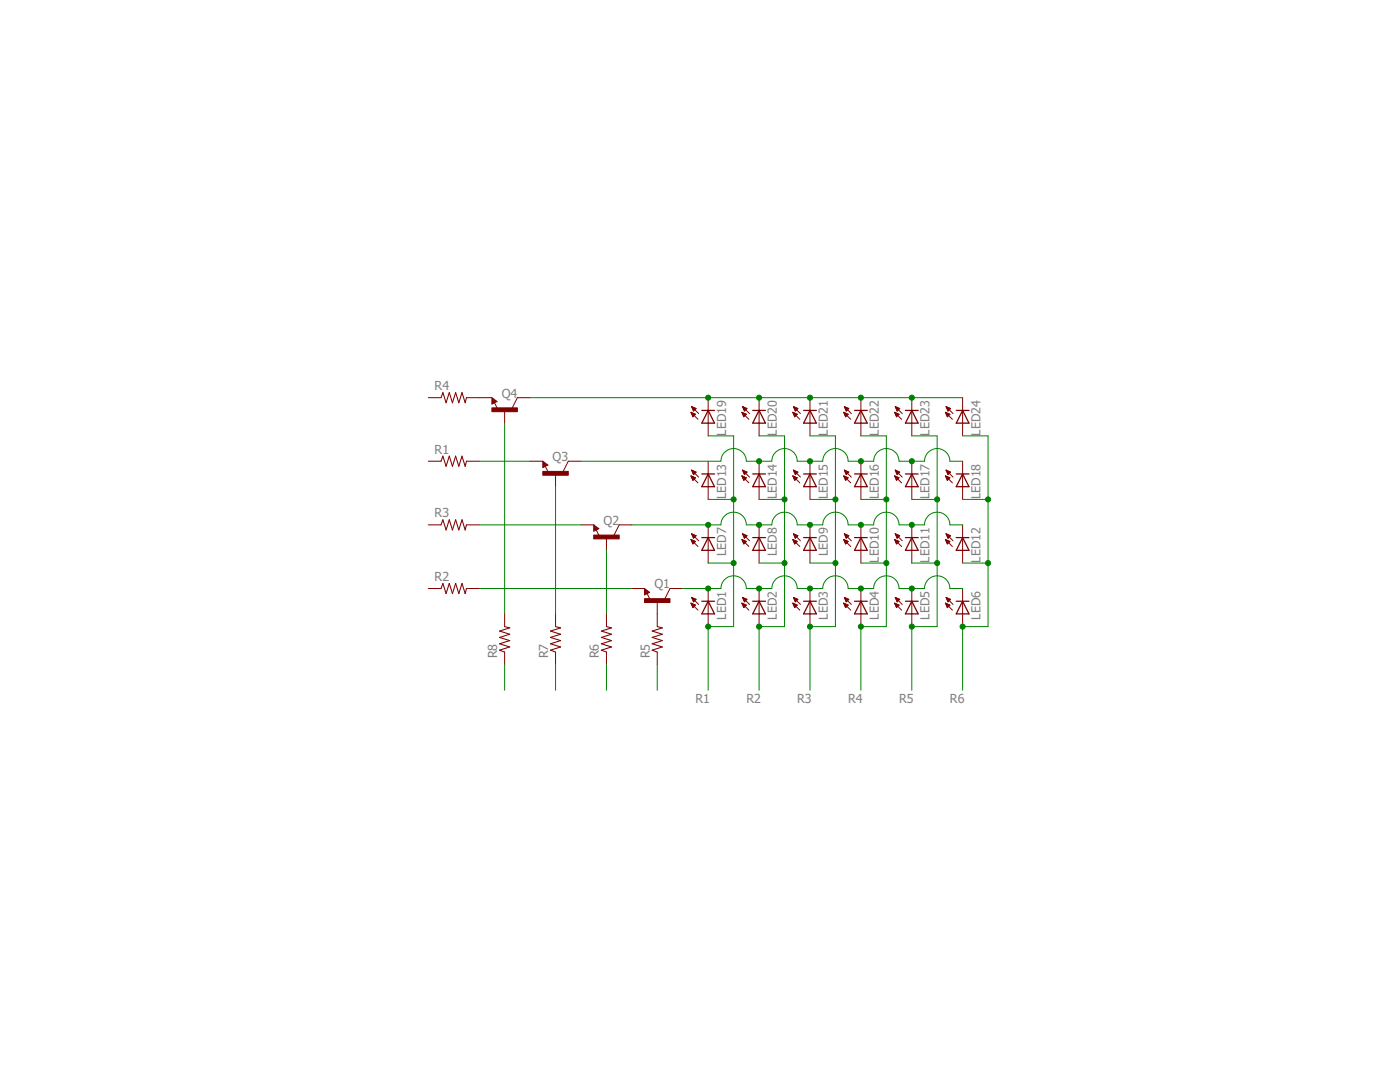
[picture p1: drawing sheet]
<svg xmlns="http://www.w3.org/2000/svg" width="279mm" height="216mm" viewBox="0 0 279 216" stroke-linecap="round" stroke-linejoin="round" font-family="sans-serif">
<g fill="none" stroke="#800000" stroke-width=".25">
<path d="M98.7 80.1l-.3-.1v.4l.5-.3-.6-.5v.8M108.8 92.8l-.2-.1v.3l.5-.2-.6-.5v.7M140.1 94.6h2.5M140.1 81.9h2.5M141.3 94.6l1.3 2.5h-2.5zM141.3 81.9l1.3 2.5h-2.5zM150.2 94.6h2.6M150.2 81.9h2.6M151.5 94.6l1.3 2.5h-2.6zM151.5 81.9l1.3 2.5h-2.6zM160.4 94.6h2.5M160.4 81.9h2.5"/>
<path d="M161.6 94.6l1.3 2.5h-2.5zM161.6 81.9l1.3 2.5h-2.5zM170.5 94.6h2.6M170.5 81.9h2.6M171.8 94.6l1.3 2.5h-2.6zM171.8 81.9l1.3 2.5h-2.6zM180.7 94.6h2.5M180.7 81.9h2.5M182 94.6l1.2 2.5h-2.5zM182 81.9l1.2 2.5h-2.5zM190.8 94.6h2.6M190.8 81.9h2.6"/>
<path d="M192.1 94.6l1.3 2.5h-2.6zM192.1 81.9l1.3 2.5h-2.6zM119 105.5l-.3-.1v.3l.6-.2-.7-.5v.7M129.1 118.2l-.2-.1v.3l.5-.2-.6-.5v.7M140.1 120h2.5M140.1 107.3h2.5M141.3 120l1.3 2.5h-2.5zM141.3 107.3l1.3 2.5h-2.5zM150.2 120h2.6M150.2 107.3h2.6M151.5 120l1.3 2.5h-2.6zM151.5 107.3l1.3 2.5h-2.6z"/>
<path d="M160.4 120h2.5M160.4 107.3h2.5M161.6 120l1.3 2.5h-2.5zM161.6 107.3l1.3 2.5h-2.5zM170.5 120h2.6M170.5 107.3h2.6M171.8 120l1.3 2.5h-2.6zM171.8 107.3l1.3 2.5h-2.6zM180.7 120h2.5M180.7 107.3h2.5M182 120l1.2 2.5h-2.5zM182 107.3l1.2 2.5h-2.5z"/>
<path d="M190.8 120h2.6M190.8 107.3h2.6M192.1 120l1.3 2.5h-2.6zM192.1 107.3l1.3 2.5h-2.6z"/>
</g>
<g fill="none" stroke="#800000" stroke-width=".2">
<path d="M85.5 79.4h2.5M93.1 79.4h5.1M98.2 79.4l1 .7-1 .5zM105.8 79.4h-2.5l-1.1 2M141.3 79.4v7.6M151.5 79.4v7.6M161.6 79.4v7.6M171.8 79.4v7.6M182 79.4v7.6M192.1 79.4v7.6M85.5 92h2.5M93.1 92h2.5"/>
<path d="M98.7 80.3l.6 1.3M100.7 81.9v2.5M105.8 92h2.5M108.3 92l1 .8-1 .5zM108.8 93l.7 1.3M110.9 94.6v2.5M116 92h-2.6l-1 2.1M137.9 95l1.4 1.4M137.9 95l.9 .3-.5 .5zM137.9 82.3l1.4 1.4M137.9 82.3l.4 .9 .5-.5M137.9 82.3l.9 .4"/>
<path d="M137.9 82.3h.1M138 95.1h.2M138 82.4h.2M138 95.2h.5M138 93.8l1.4 1.4M138 93.8l.9 .4-.5 .5zM138 81.1l1.4 1.4M138 82.5h.5M138 81.1l.9 .4-.5 .5zM138 95.3h.7M138 93.9h.1M138.1 82.7h.7"/>
<path d="M138.1 81.2h.1M138.1 95.4h.6M138.1 94h.3M138.1 81.3h.4M138.1 82.8h.6M138.2 95.5h.4M138.2 94.1h.5M138.2 82.9h.4M138.2 81.4h.6M138.2 95.7h.3M138.2 94.2h.7M138.2 83h.2"/>
<path d="M138.2 81.6h.7M138.3 95.8h.1M138.3 94.3h.5M138.3 83.1h.1M138.3 81.7h.4M138.3 94.5h.4M138.3 81.8h.3M138.4 94.6h.1M138.4 81.9h.1M141.3 92v7.7M148.1 95l1.4 1.4M148.1 95l.8 .3-.5 .5z"/>
<path d="M148.1 82.3l1.4 1.4M148.1 82.3l.3 .9 .5-.5M148.1 82.3l.8 .4M148.1 82.3h.1M148.1 95.1h.2M148.1 82.4h.3M148.2 95.2h.4M148.2 82.5h.5M148.2 93.8l1.4 1.4M148.2 93.8l.9 .4-.5 .5zM148.2 81.1l1.4 1.4M148.2 81.1l.9 .4-.5 .5z"/>
<path d="M148.2 95.3h.7M148.2 93.9h.1M148.2 82.7h.7M148.2 81.2h.2M148.3 95.4h.6M148.3 94h.3M148.3 82.8h.5M148.3 81.3h.4M148.3 95.5h.4M148.3 94.1h.6M148.3 82.9h.4M148.3 81.4h.6"/>
<path d="M148.4 94.2h.7M148.4 95.7h.2M148.4 83h.2M148.4 81.6h.6M148.4 95.8h.1M148.4 94.3h.5M148.4 81.7h.5M148.4 83.1h.1M148.5 94.5h.3M148.5 81.8h.3M148.5 94.6h.2M148.5 81.9h.2"/>
<path d="M151.5 92v7.7M158.2 95l1.4 1.4M158.2 95l.9 .3-.5 .5zM158.2 82.3h.1M158.2 82.3l1.4 1.4M158.2 82.3l.4 .9 .5-.5M158.2 82.3l.9 .4M158.3 95.1h.2M158.3 82.4h.3M158.3 95.2h.4M158.3 82.5h.5M158.3 93.8l1.4 1.4"/>
<path d="M158.3 93.8l.9 .4-.5 .5zM158.3 81.1l1.4 1.4M158.3 81.1l.9 .4-.5 .5zM158.4 95.3h.6M158.4 93.9h.1M158.4 82.7h.7M158.4 81.2h.1M158.4 95.4h.6M158.4 94h.3M158.4 82.8h.6M158.4 81.3h.4M158.5 95.5h.4"/>
<path d="M158.5 94.1h.5M158.5 81.4h.6M158.5 82.9h.4M158.5 95.7h.3M158.5 94.2h.7M158.5 83h.2M158.5 81.6h.7M158.6 95.8h.1M158.6 94.3h.5M158.6 83.1h.1M158.6 81.7h.4M158.6 94.5h.4"/>
<path d="M158.6 81.8h.3M158.7 94.6h.2M158.7 81.9h.1M161.6 92v7.7M168.4 95l1.4 1.4M168.4 95l.9 .3-.5 .5zM168.4 82.3h.1M168.4 82.3l1.4 1.4M168.4 82.3l.4 .9 .5-.5M168.4 82.3l.9 .4M168.4 95.1h.2M168.4 82.4h.3"/>
<path d="M168.5 95.2h.4M168.5 82.5h.5M168.5 93.8l1.4 1.4M168.5 93.8l.9 .4-.5 .5zM168.5 81.1l1.4 1.4M168.5 81.1l.9 .4-.5 .5zM168.5 95.3h.7M168.5 93.9h.1M168.5 81.2h.2M168.6 82.7h.7M168.6 95.4h.6M168.6 94h.3"/>
<path d="M168.6 82.8h.5M168.6 81.3h.4M168.6 95.5h.5M168.6 94.1h.6M168.6 82.9h.4M168.6 81.4h.6M168.7 95.7h.2M168.7 94.2h.7M168.7 83h.2M168.7 81.6h.6M168.7 94.3h.5M168.7 95.8h.1"/>
<path d="M168.7 83.1h.1M168.7 81.7h.5M168.8 94.5h.3M168.8 81.8h.3M168.8 94.6h.2M168.8 81.9h.2M171.8 92v7.7M178.5 95l1.4 1.4M178.5 95l.9 .3-.5 .5zM178.5 82.3h.1M178.5 82.3l1.4 1.4M178.5 82.3l.4 .9 .5-.5"/>
<path d="M178.5 82.3l.9 .4M178.6 95.1h.2M178.6 82.4h.3M178.6 95.2h.5M178.6 82.5h.6M178.7 93.8l1.4 1.4M178.7 93.8l.9 .4-.6 .5zM178.7 81.1l1.4 1.4M178.7 81.1l.9 .4-.6 .5zM178.7 95.3h.6M178.7 93.9h.1M178.7 82.7h.7"/>
<path d="M178.7 81.2h.1M178.7 95.4h.6M178.7 94h.3M178.8 82.8h.5M178.8 81.3h.3M178.8 94.1h.5M178.8 95.5h.4M178.8 82.9h.4M178.8 81.4h.6M178.8 95.7h.3M178.8 94.2h.7M178.9 83h.1"/>
<path d="M178.9 81.6h.6M178.9 95.8h.1M178.9 94.3h.5M178.9 83.1h.1M178.9 81.7h.5M178.9 94.5h.4M178.9 81.8h.3M179 94.6h.2M179 81.9h.1M182 92v7.7M188.7 95l1.4 1.4M188.7 95l.9 .3-.5 .5z"/>
<path d="M188.7 82.3l1.4 1.4M188.7 82.3l.4 .9 .5-.5M188.7 82.3l.9 .4M188.7 82.3h.1M188.7 95.1h.2M188.7 82.4h.3M188.8 95.2h.4M188.8 93.8l1.4 1.4M188.8 93.8l.9 .4-.5 .5zM188.8 82.5h.5M188.8 81.1l1.4 1.4M188.8 81.1l.9 .4-.5 .5z"/>
<path d="M188.8 93.9h.1M188.8 95.3h.7M188.8 82.7h.8M188.8 81.2h.2M188.9 95.4h.6M188.9 94h.3M188.9 81.3h.4M188.9 82.8h.6M188.9 95.5h.5M188.9 94.1h.6M189 82.9h.3M189 81.4h.6"/>
<path d="M189 95.7h.3M189 94.2h.7M189 81.6h.7M189 83h.2M189 95.8h.1M189 94.3h.6M189.1 83.1h.1M189.1 81.7h.4M189.1 94.5h.3M189.1 81.8h.3M189.1 94.6h.2M189.2 81.9h.1"/>
<path d="M192.1 92v7.7M85.5 104.7h2.5M85.5 117.4h2.5M93.1 104.7h2.5M93.1 117.4h2.5M116 104.7h2.5M118.5 104.7l1 .8-1 .5zM119 105.7l.6 1.3M121 107.3v2.5M126.1 104.7h-2.5l-1 2.1M126.1 117.4h2.5M128.6 117.4l1 .8-1 .5z"/>
<path d="M129.1 118.4l.7 1.3M131.2 120v5M136.2 117.4h-2.5l-1 2.1M137.9 107.7l1.4 1.4M137.9 107.7l.9 .3-.5 .5zM137.9 107.7h.2M138 107.8h.4M138 119.2l1.4 1.4M138 119.2l.9 .4-.5 .5zM138 106.5l1.4 1.4M138 106.5l.4 .9 .5-.5M138 106.5l.9 .4"/>
<path d="M138 108h.6M138 106.5h.1M138.1 119.3h.2M138.1 108.1h.6M138.1 106.6h.2M138.1 119.4h.5M138.1 106.8h.5M138.2 108.2h.4M138.2 119.5h.6M138.2 108.3h.3M138.2 106.9h.7M138.2 119.7h.7"/>
<path d="M138.2 108.5h.2M138.2 107h.6M138.3 119.8h.4M138.3 107.1h.4M138.3 119.9h.3M138.3 107.3h.3M138.4 107.4h.1M141.3 104.7v7.7M141.3 117.4v7.6M148.1 107.7l1.4 1.4M148.1 107.7l.8 .3-.5 .5zM148.1 107.7h.1"/>
<path d="M148.1 107.8h.4M148.2 119.2l1.4 1.4M148.2 119.2l.9 .4-.5 .5zM148.2 106.5h.1M148.2 106.5l1.4 1.4M148.2 106.5l.4 .9 .5-.5M148.2 106.5l.9 .4M148.2 108h.6M148.2 119.3h.2M148.3 108.1h.6M148.3 106.6h.2M148.3 119.4h.4"/>
<path d="M148.3 108.2h.5M148.3 106.8h.5M148.3 119.5h.7M148.4 108.3h.3M148.4 106.9h.7M148.4 119.7h.6M148.4 108.5h.1M148.4 107h.6M148.4 119.8h.5M148.5 107.1h.3M148.5 119.9h.3M148.5 107.3h.2"/>
<path d="M148.5 107.4h.1M151.5 104.7v7.7M151.5 117.4v7.6M158.2 107.7l1.4 1.4M158.2 107.7l.9 .3-.5 .5zM158.3 107.7h.1M158.3 107.8h.4M158.3 119.2l1.4 1.4M158.3 119.2l.9 .4-.5 .5zM158.3 108h.7M158.3 106.5h.1M158.3 106.5l1.4 1.4"/>
<path d="M158.3 106.5l.9 .4-.5 .5zM158.4 119.3h.2M158.4 108.1h.6M158.4 106.6h.3M158.4 119.4h.5M158.5 108.2h.4M158.5 106.8h.4M158.5 119.5h.7M158.5 108.3h.3M158.5 106.9h.7M158.5 119.7h.7M158.6 108.5h.1"/>
<path d="M158.6 107h.5M158.6 119.8h.4M158.6 107.1h.4M158.6 119.9h.3M158.7 107.3h.2M158.7 107.4h.1M161.6 104.7v7.7M161.6 117.4v7.6M168.4 107.7l1.4 1.4M168.4 107.7l.9 .3-.5 .5zM168.4 107.7h.2M168.5 107.8h.3"/>
<path d="M168.5 119.2l1.4 1.4M168.5 119.2l.9 .4-.5 .5zM168.5 108h.6M168.5 106.5h.1M168.5 106.5l1.4 1.4M168.5 106.5l.4 .9 .5-.5M168.5 106.5l.9 .4M168.6 119.3h.1M168.6 106.6h.2M168.6 108.1h.6M168.6 119.4h.4M168.6 108.2h.5"/>
<path d="M168.6 106.8h.5M168.7 119.5h.6M168.7 106.9h.7M168.7 108.3h.3M168.7 119.7h.6M168.7 108.5h.1M168.7 107h.6M168.8 119.8h.4M168.8 107.1h.4M168.8 119.9h.3M168.8 107.3h.2M168.9 107.4h.1"/>
<path d="M171.8 104.7v7.7M171.8 117.4v7.6M178.5 107.7l1.4 1.4M178.5 107.7l.9 .3-.5 .5zM178.6 107.7h.1M178.6 107.8h.4M178.7 119.2l1.4 1.4M178.7 119.2l.9 .4-.6 .5zM178.7 108h.6M178.7 106.5h.1M178.7 106.5l1.4 1.4M178.7 106.5l.9 .4-.6 .5z"/>
<path d="M178.7 119.3h.2M178.7 108.1h.7M178.7 106.6h.3M178.8 119.4h.4M178.8 108.2h.4M178.8 106.8h.5M178.8 119.5h.7M178.8 108.3h.3M178.8 106.9h.7M178.9 119.7h.6M178.9 108.5h.1M178.9 107h.5"/>
<path d="M178.9 119.8h.4M178.9 107.1h.4M179 119.9h.2M179 107.3h.2M179 107.4h.1M182 104.7v7.7M182 117.4v7.6M188.7 107.7l1.4 1.4M188.7 107.7l.9 .3-.5 .5zM188.7 107.7h.2M188.8 107.8h.3M188.8 119.2l1.4 1.4"/>
<path d="M188.8 119.2l.9 .4-.5 .5zM188.8 106.5l1.4 1.4M188.8 106.5l.4 .9 .5-.5M188.8 106.5l.9 .4M188.8 108h.6M188.8 106.5h.1M188.8 119.3h.2M188.9 108.1h.6M188.9 106.6h.2M188.9 119.4h.4M188.9 108.2h.5M188.9 106.8h.5"/>
<path d="M189 119.5h.6M189 108.3h.3M189 106.9h.7M189 119.7h.6M189 107h.6M189 108.5h.2M189.1 119.8h.4M189.1 107.1h.4M189.1 119.9h.3M189.1 107.3h.3M189.2 107.4h.1M192.1 104.7v7.7"/>
<path d="M192.1 117.4v7.6M100.7 122.5v2.5M100.7 130.1v2.6M110.9 122.5v2.5M110.9 130.1v2.6M121 122.5v2.5M121 130.1v2.6M131.2 130.1v2.6M137.9 120.4l1.4 1.4M137.9 120.4l.4 .8M137.9 120.4l.9 .3-.5 .5M137.9 120.4h.1"/>
<path d="M138 120.5h.3M138 120.6h.6M138.1 120.8h.7M138.1 120.9h.6M138.2 121h.3M138.2 121.1h.2M138.3 121.2h.1M138.4 120h.1M148.1 120.4l1.4 1.4M148.1 120.4l.3 .8M148.1 120.4l.8 .3M148.1 120.4h.1"/>
<path d="M148.1 120.5h.3M148.2 120.6h.5M148.2 120.8h.7M148.3 120.9h.5M148.3 121h.4M148.4 121.1h.2M148.4 121.2h.1M148.5 120h.1M148.9 120.7l-.5 .5M158.2 120.4l1.4 1.4M158.2 120.4l.4 .8M158.2 120.4l.9 .3"/>
<path d="M158.2 120.4h.1M158.3 120.5h.3M158.3 120.6h.6M158.4 120.8h.7M158.5 120.9h.5M158.5 121h.3M158.5 121.1h.2M158.6 121.2h.1M158.7 120h.1M159.1 120.7l-.5 .5M168.4 120.4l1.4 1.4M168.4 120.4l.4 .8"/>
<path d="M168.4 120.4l.9 .3-.5 .5M168.4 120.4h.1M168.4 120.5h.4M168.5 120.6h.5M168.6 120.8h.6M168.6 120.9h.5M168.7 121h.3M168.7 121.1h.2M168.8 121.2h.1M168.8 120h.2M178.5 120.4h.1M178.5 120.4l1.4 1.4"/>
<path d="M178.5 120.4l.4 .8M178.5 120.4l.9 .3M178.6 120.5h.3M178.6 120.6h.6M178.7 120.8h.7M178.8 120.9h.5M178.8 121h.4M178.9 121.1h.1M178.9 121.2h.1M179 120h.1M179.4 120.7l-.5 .5M188.7 120.4l1.4 1.4"/>
<path d="M188.7 120.4l.4 .8M188.7 120.4l.9 .3-.5 .5M188.7 120.4h.1M188.8 120.5h.3M188.8 120.6h.6M188.9 120.8h.6M188.9 120.9h.5M189 121h.3M189 121.1h.2M189.1 121.2h.1M189.2 120h.1"/>
</g>
<g fill="#800000" stroke="#800000" stroke-width=".2">
<path d="M98.2 81.4h5.1v.7h-5.1z"/>
<path d="M118.5 106.8h5.1v.7h-5.1z"/>
<path d="M128.6 119.5h5.1v.7h-5.1z"/>
<path d="M108.3 94.1h5.1v.7h-5.1z"/>
</g>
<path d="M88 79.4l.4-1.1 .6 2.1 .7-2.1 .6 2.1 .6-2.1 .7 2.1 .6-2.1 .6 2.1 .3-1M88 92l.4-1 .6 2 .7-2 .6 2 .6-2 .7 2 .6-2 .6 2 .3-1M88 117.4l.4-1 .6 2 .7-2 .6 2 .6-2 .7 2 .6-2 .6 2 .3-1M88 104.7l.4-1 .6 2 .7-2 .6 2 .6-2 .7 2 .6-2 .6 2 .3-1M100.7 125l1 .3-2 .6 2 .7-2 .6 2 .6-2 .7 2 .6-2 .6 1 .4M110.9 125l1 .3-2 .6 2 .7-2 .6 2 .6-2 .7 2 .6-2 .6 1 .4M121 125l1 .3-2 .6 2 .7-2 .6 2 .6-2 .7 2 .6-2 .6 1 .4M131.2 125l1 .3-2 .6 2 .7-2 .6 2 .6-2 .7 2 .6-2 .6 1 .4" fill="none" stroke="#800000" stroke-width=".21"/>
<g fill="none" stroke="#008000" stroke-width=".2">
<path d="M105.8 79.4h86.3M95.6 92h10.2M100.7 84.4v38.1M110.9 97.1v25.4M116 92h27.9a2.54 2.54 0 0 1 2.5-2.5 2.54 2.54 0 0 1 2.5 2.5h5.1a2.54 2.54 0 0 1 2.6-2.5 2.54 2.54 0 0 1 2.5 2.5h5.1a2.54 2.54 0 0 1 2.5-2.5 2.54 2.54 0 0 1 2.6 2.5h5a2.54 2.54 0 0 1 2.6-2.5 2.54 2.54 0 0 1 2.5 2.5h5.1a2.53 2.53 0 0 1 2.5-2.5 2.53 2.53 0 0 1 2.6 2.5h2.5M141.3 87h5.1v38h-5.1v12.7M141.3 99.7h5.1M151.5 87h5.1v38h-5.1v12.7M151.5 99.7h5.1M161.6 87h5.1v38h-5.1v12.7M161.6 99.7h5.1M171.8 87h5.1v38h-5.1v12.7"/>
<path d="M171.8 99.7h5.1M182 87h5v38h-5v12.7M182 99.7h5M192.1 87h5.1v38h-5.1v12.7M192.1 99.7h5.1M95.6 117.4h30.5M95.6 104.7h20.4M121 109.8v12.7M126.1 104.7h17.8a2.54 2.54 0 0 1 2.5-2.5 2.54 2.54 0 0 1 2.5 2.5h5.1a2.54 2.54 0 0 1 2.6-2.5 2.54 2.54 0 0 1 2.5 2.5h5.1a2.54 2.54 0 0 1 2.5-2.5 2.54 2.54 0 0 1 2.6 2.5h5a2.54 2.54 0 0 1 2.6-2.5 2.54 2.54 0 0 1 2.5 2.5h5.1a2.53 2.53 0 0 1 2.5-2.5 2.53 2.53 0 0 1 2.6 2.5h2.5M136.2 117.4h7.7a2.54 2.54 0 0 1 2.5-2.5 2.54 2.54 0 0 1 2.5 2.5h5.1a2.54 2.54 0 0 1 2.6-2.5 2.54 2.54 0 0 1 2.5 2.5h5.1a2.54 2.54 0 0 1 2.5-2.5 2.54 2.54 0 0 1 2.6 2.5h5a2.54 2.54 0 0 1 2.6-2.5 2.54 2.54 0 0 1 2.5 2.5h5.1a2.53 2.53 0 0 1 2.5-2.5 2.53 2.53 0 0 1 2.6 2.5h2.5M141.3 112.4h5.1M151.5 112.4h5.1"/>
<path d="M161.6 112.4h5.1M171.8 112.4h5.1M182 112.4h5M192.1 112.4h5.1M100.7 132.7v5M110.9 132.7v5M121 132.7v5M131.2 132.7v5"/>
</g>
<g fill="#008000" stroke="#008000" stroke-width=".2">
<circle cx="141.3" cy="125" r=".51"/>
<circle cx="146.4" cy="112.4" r=".51"/>
<circle cx="146.4" cy="99.7" r=".51"/>
<circle cx="151.5" cy="125" r=".51"/>
<circle cx="156.6" cy="112.4" r=".51"/>
<circle cx="156.6" cy="99.7" r=".51"/>
<circle cx="161.6" cy="125" r=".51"/>
<circle cx="166.7" cy="112.4" r=".51"/>
<circle cx="166.7" cy="99.7" r=".51"/>
<circle cx="171.8" cy="125" r=".51"/>
<circle cx="176.9" cy="112.4" r=".51"/>
<circle cx="176.9" cy="99.7" r=".51"/>
<circle cx="182" cy="125" r=".51"/>
<circle cx="187" cy="112.4" r=".51"/>
<circle cx="187" cy="99.7" r=".51"/>
<circle cx="192.1" cy="125" r=".51"/>
<circle cx="197.2" cy="112.4" r=".51"/>
<circle cx="197.2" cy="99.7" r=".51"/>
<circle cx="182" cy="79.4" r=".51"/>
<circle cx="171.8" cy="79.4" r=".51"/>
<circle cx="161.6" cy="79.4" r=".51"/>
<circle cx="151.5" cy="79.4" r=".51"/>
<circle cx="141.3" cy="79.4" r=".51"/>
<circle cx="182" cy="92" r=".51"/>
<circle cx="171.8" cy="92" r=".51"/>
<circle cx="161.6" cy="92" r=".51"/>
<circle cx="151.5" cy="92" r=".51"/>
<circle cx="182" cy="117.4" r=".51"/>
<circle cx="171.8" cy="117.4" r=".51"/>
<circle cx="161.6" cy="117.4" r=".51"/>
<circle cx="151.5" cy="117.4" r=".51"/>
<circle cx="141.3" cy="104.7" r=".51"/>
<circle cx="141.3" cy="117.4" r=".51"/>
<circle cx="182" cy="104.7" r=".51"/>
<circle cx="171.8" cy="104.7" r=".51"/>
<circle cx="161.6" cy="104.7" r=".51"/>
<circle cx="151.5" cy="104.7" r=".51"/>
</g>
<g font-size="2.5" fill="#808080">
<text x="86.7" y="77.9">R4</text>
<text x="100.1" y="79.3">Q4</text>
<text x="144.9" y="86.9" transform="rotate(-90 144.9 86.9)">LED19</text>
<text x="155" y="86.9" transform="rotate(-90 155 86.9)">LED20</text>
<text x="165.2" y="86.9" transform="rotate(-90 165.2 86.9)">LED21</text>
<text x="175.4" y="86.9" transform="rotate(-90 175.4 86.9)">LED22</text>
<text x="185.5" y="86.9" transform="rotate(-90 185.5 86.9)">LED23</text>
<text x="195.7" y="86.9" transform="rotate(-90 195.7 86.9)">LED24</text>
<text x="86.7" y="90.5">R1</text>
<text x="110.3" y="92">Q3</text>
<text x="144.9" y="99.6" transform="rotate(-90 144.9 99.6)">LED13</text>
<text x="155" y="99.6" transform="rotate(-90 155 99.6)">LED14</text>
<text x="165.2" y="99.6" transform="rotate(-90 165.2 99.6)">LED15</text>
<text x="175.4" y="99.6" transform="rotate(-90 175.4 99.6)">LED16</text>
<text x="185.5" y="99.6" transform="rotate(-90 185.5 99.6)">LED17</text>
<text x="195.7" y="99.6" transform="rotate(-90 195.7 99.6)">LED18</text>
<text x="86.7" y="103.2">R3</text>
<text x="120.5" y="104.7">Q2</text>
<text x="144.9" y="110.9" transform="rotate(-90 144.9 110.9)">LED7</text>
<text x="155" y="110.9" transform="rotate(-90 155 110.9)">LED8</text>
<text x="165.2" y="110.9" transform="rotate(-90 165.2 110.9)">LED9</text>
<text x="175.4" y="112.3" transform="rotate(-90 175.4 112.3)">LED10</text>
<text x="185.5" y="112.3" transform="rotate(-90 185.5 112.3)">LED11</text>
<text x="195.7" y="112.3" transform="rotate(-90 195.7 112.3)">LED12</text>
<text x="86.7" y="115.9">R2</text>
<text x="130.6" y="117.4">Q1</text>
<text x="144.9" y="123.6" transform="rotate(-90 144.9 123.6)">LED1</text>
<text x="155" y="123.6" transform="rotate(-90 155 123.6)">LED2</text>
<text x="165.2" y="123.6" transform="rotate(-90 165.2 123.6)">LED3</text>
<text x="175.4" y="123.6" transform="rotate(-90 175.4 123.6)">LED4</text>
<text x="185.5" y="123.6" transform="rotate(-90 185.5 123.6)">LED5</text>
<text x="195.7" y="123.6" transform="rotate(-90 195.7 123.6)">LED6</text>
<text x="99.2" y="131.4" transform="rotate(-90 99.2 131.4)">R8</text>
<text x="109.4" y="131.4" transform="rotate(-90 109.4 131.4)">R7</text>
<text x="119.5" y="131.4" transform="rotate(-90 119.5 131.4)">R6</text>
<text x="129.7" y="131.4" transform="rotate(-90 129.7 131.4)">R5</text>
<text x="138.8" y="140.3">R1</text>
<text x="149" y="140.3">R2</text>
<text x="159.1" y="140.3">R3</text>
<text x="169.3" y="140.3">R4</text>
<text x="179.4" y="140.3">R5</text>
<text x="189.6" y="140.3">R6</text>
</g>
</svg>
